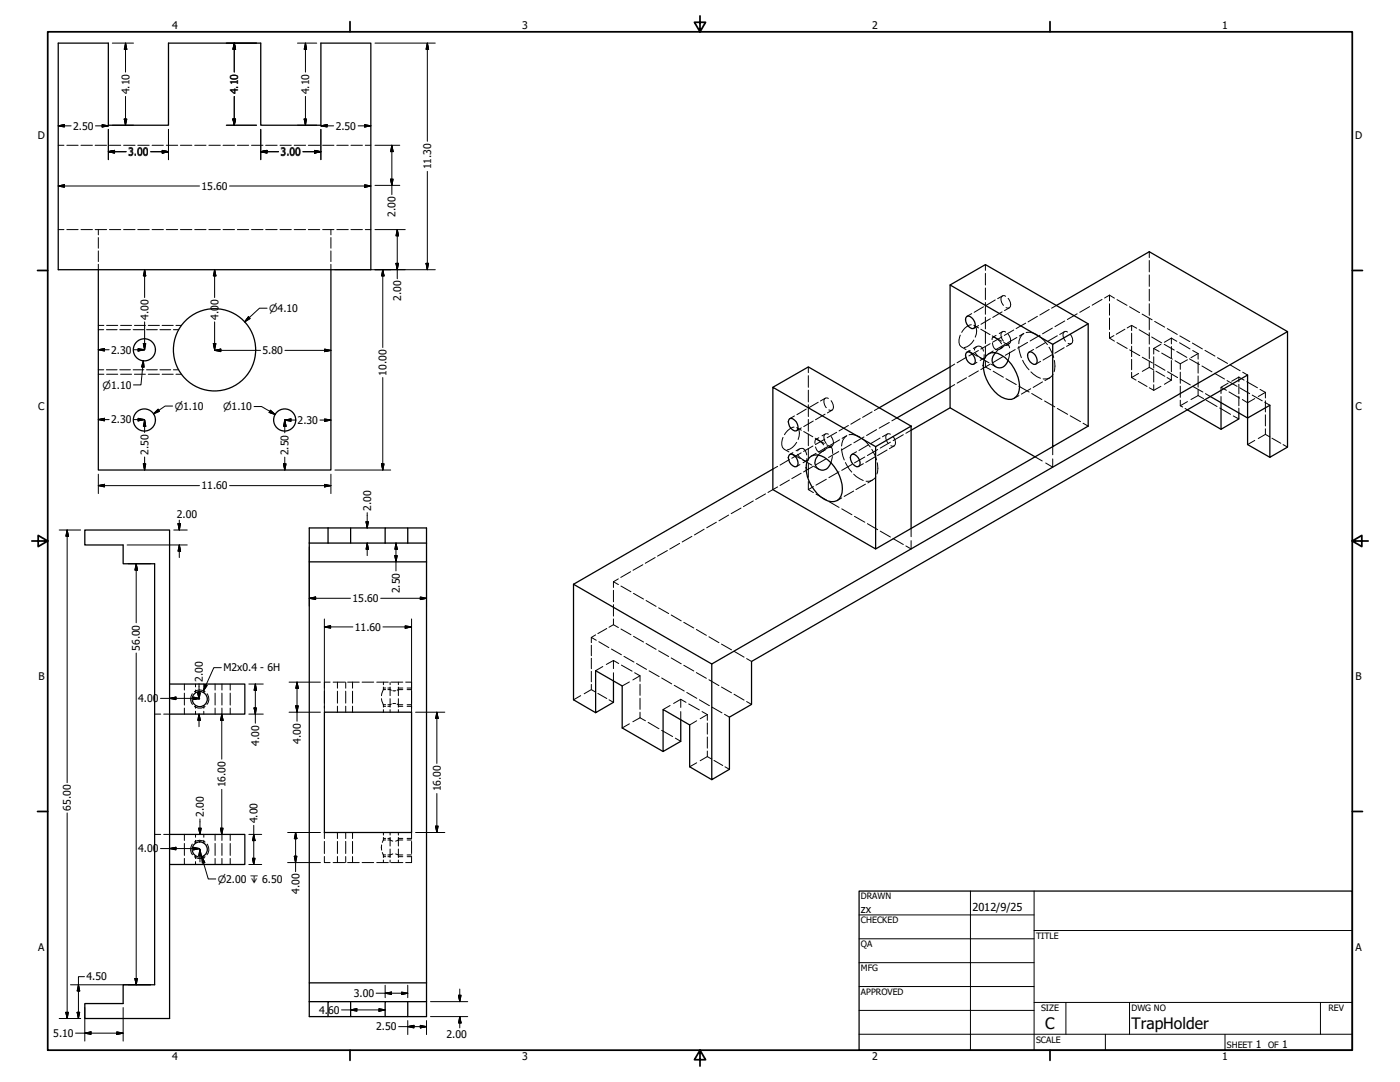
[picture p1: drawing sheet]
<svg xmlns="http://www.w3.org/2000/svg" width="559mm" height="432mm" viewBox="0 0 559 432" stroke-linecap="round" stroke-linejoin="round" font-family="sans-serif">
<g fill="none" stroke="#000" stroke-width=".4">
<path d="M23.2 58h2.3M26.7 58h4.5M32.3 58h4.6M38 58h4.5M43.7 58h4.5M49.3 58h4.6M55 58h4.6M60.7 58h4.5M66.4 58h4.5M72 58h4.6M77.7 58h4.5M83.4 58h4.5"/>
<path d="M89 58h4.6M94.7 58h4.6M100.4 58h4.6M106 58h4.6M111.8 58h4.5M117.4 58h4.6M123.1 58h4.5M128.8 58h4.5M134.4 58h4.6M140.1 58h4.6M145.8 58h2.2M23.2 91.6h2.3"/>
<path d="M26.7 91.6h4.5M32.3 91.6h4.6M38 91.6h4.5M39.2 91.6v2.1M39.2 94.8v4.3M43.7 91.6h4.5M49.3 91.6h4.6M55 91.6h4.6M60.7 91.6h4.5M66.4 91.6h4.5M72 91.6h4.6M77.7 91.6h4.5"/>
<path d="M83.4 91.6h4.5M89 91.6h4.6M94.7 91.6h4.6M100.4 91.6h4.6M106 91.6h4.6M111.8 91.6h4.5M117.4 91.6h4.6M123.1 91.6h4.5M128.8 91.6h4.5M132.1 91.6v2.1M132.1 94.8v4.3M134.4 91.6h4.6"/>
<path d="M140.1 91.6h4.6M145.8 91.6h2.2M39.2 100.1v4.3M39.2 105.5v2.1M132.1 100.1v4.3M132.1 105.5v2.1M393.3 105.6v2.3M393.3 109.1v4.6M393.3 114.9v4.7M397.3 119.7l-3.8 2.2M400.1 118.1l-1.9 1.1M401.4 118.2a1.09 1.09 0 0 0-1.2-.2 1.09 1.09 0 0 0-.7 .9 3.6 3.6 0 0 0 1.1 3"/>
<path d="M402.4 119.1a3 3 0 0 1 .5 3.7l-.6 .2-.7-.3M439.9 119.5l-4 2.3M442.8 117.8l-1.9 1.1M442.8 117.8l2 1.2M442.8 117.8v2.3M445.8 119.6l4 2.3M458.7 100.5v2.3M458.7 103.9v4.6M458.7 109.7v4.6M458.7 115.4v4.7M39.2 131.6h2.2M42.5 131.6h4.2"/>
<path d="M47.8 131.6h4.3M53.1 131.6h4.3M58.5 131.6h4.3M63.8 131.6h4.3M69.2 131.6h2.1M383.3 133.7a3.8 3.8 0 0 0 .4 4.7M383.8 138.5l1.8 1M387.2 139.8l-1.2 .7M387.7 129.6a5.3 5.3 0 0 0-3.8 3.1M387.9 125.2l-1.9 1M388.7 135.7v.1a5.8 5.8 0 0 1-3.8 2.9M388.7 129.8l1.9 1.1"/>
<path d="M388.8 129.9a3.3 3.3 0 0 1 .5 4.7M388.9 139.7a1.82 1.82 0 0 1 2.1-1.6 1.82 1.82 0 0 1 1.6 2M389.8 138.4l-1.3 .7M390.5 139.9l-3.8 2.1M390.6 129.9l-1.9 1.1M391.5 131.4l3.7 2.1M392.6 122.4l-3.8 2.3M393.3 120.7v4.7M393.3 126.6v4.7M393.3 132.4v4.7M393.3 138.2v4.7M395.2 137.2l-3.7 2.1"/>
<path d="M395.3 127.2l-3.8 2.2M396 135.6a.75 .75 0 0 1 .3-1 .75 .75 0 0 1 1 .3l1.7 1.2 .7 1.1M396 134l3.7 2.1M396.1 137a2.06 2.06 0 0 0 .9 2.1 2.06 2.06 0 0 0 2.4 0l.3-.5M397.6 133.9l-1.3 .7M398.3 139.8l-1 1M399.9 134.4l-3.7 2.2M400 124.5l-3.8 2.2M400.1 132.4l-1.3 .7M400.3 138.6l-1.3 .7M400.6 136.7l1.9 1M401.2 137.4l-3.8 2.2"/>
<path d="M401.4 132.5a1.09 1.09 0 0 0-1.2-.2 1.09 1.09 0 0 0-.7 .9 3.6 3.6 0 0 0 1.1 2.9M402.4 133.3a3 3 0 0 1 .5 3.8l-.6 .2-.7-.3M402.8 137.2l-1.2 .7M402.8 122.9l-1.9 1.1M403 138.8a1.15 1.15 0 0 0-.7-1.1 1.15 1.15 0 0 0-1.4 .3l-1.6 1M404.6 131.7l-3.7 2.2M405.2 139.5l-3.9 2.3M405.9 134.7l-3.8 2.1M406.7 138.3l1 4.4M408.6 133.2a4.7 4.7 0 0 0-1.9 4M408.7 133l-1.9 1.1M409.4 129l-3.8 2.1"/>
<path d="M409.6 132.7a5.4 5.4 0 0 1 4.4 .9M410.1 136.7l-3.9 2.2M412.6 139.4l-1.9 1.1M414.1 126.2l-3.8 2.3M414.9 134.3l1.7 1.5 1.5 1.7M415.1 133.8l-3.9 2.3M417.3 136.7l-3.8 2.2M418.7 138.6l1.9 4.1M418.8 123.5l-3.8 2.2M420.1 130.9l-4 2.3M421.6 121.9l-1.9 1.1M422 134l-3.8 2.2"/>
<path d="M424.8 138.7l-3.8 2.3M424.8 132.4l-1.8 1.1M425 128.1l-3.9 2.3M426.1 132.5l-1-.2a2.62 2.62 0 0 0 .2 3.8M427.2 133.3a3 3 0 0 1 .5 3.8l-.6 .2-.8-.3M427.6 137.2l-1.9 1M430 125.2l-4 2.3M434.9 122.4l-3.9 2.3M442.8 132.7v2.2l1.8-1M442.8 121.2v4.6M442.8 126.9v4.6M442.8 134.9l2 1.2"/>
<path d="M445.8 136.7l4.1 2.4M449 131.4l-3.5 2M450.8 122.4l4.1 2.4M450.9 139.6l4 2.3M451.7 129.9v2.1M451.7 133v4.2M451.7 138.2v4.2M451.7 129.9l-1.8 1M451.7 129.9l2 1.1M454.7 131.6l4 2.3M455.9 125.3l4 2.3M458.7 121.2v4.7"/>
<path d="M458.7 127v4.6M458.7 132.8v4.6M458.7 138.6v4.5M459.7 134.5l4 2.3M460.5 139.1l2.2 1.2M460.5 139.1v2.2M460.9 128.3l4 2.3M463.4 137.4l-2.9 1.7M464.7 137.4l4 2.3M465.9 131.1l4 2.4M467.6 134.9l-2.8 1.7M467.6 134.9l2.1 1.3"/>
<path d="M467.6 134.9v2.3M467.6 138.3v4.5M470.8 136.8l4.2 2.5M470.9 134l4 2.3M475.9 136.9l4 2.4M476.1 139.9l2.1 1.2M480.9 139.8l4 2.3M39.2 147.6h2.2M42.5 147.6h4.2M47.8 147.6h4.3M53.1 147.6h4.3M58.5 147.6h4.3"/>
<path d="M63.8 147.6h4.3M69.2 147.6h2.1M322.6 146.4v2.3M322.6 149.9v4.7M322.6 155.7v4.7M329.4 158.9l-1.9 1.1M330.6 159l-1-.2a2.7 2.7 0 0 0 .2 3.9M331.7 159.9a2.32 2.32 0 0 1-.1 3.9l-.8-.2M381.1 153.5l-1.9 1.1M381.1 145.3l-1.9 1.1M385.8 150.7l-3.8 2.2M385.8 142.6l-3.8 2.2"/>
<path d="M386.5 140.1l3.6 2.1M389.3 141l.1 .1a3.5 3.5 0 0 0 3.2 1.9l.2-1.5M390 144.6l-1.3 .7M390.5 148l-3.8 2.2M391.1 142.7l3.6 2.1M391.5 147.5l1.8-1.1 2.1 1.2M392.5 143.1l-1.3 .7M393.3 144.1v2.3l2-1.1M395.7 145.4l1.7 1M396.4 140.1l-1.8 1.1M396.4 148.1l4.1 2.5M400.2 142.4l-3.9 2.3"/>
<path d="M401.5 151.1l4.1 2.4M403 140.5l-.7 3.3M406.7 154.1l4.1 2.4M406.7 157.9l-1.9 1M408.2 143.8l2.5 3.8M411.4 155.1l-3.7 2.2M411.5 148.4a8.5 8.5 0 0 0 3.8 2.5M411.8 157l4.1 2.4M415.4 144.2l-2 1.1M416.1 152.4l-3.7 2.2M419 150.8l-1.9 1.1M420.1 141.5l-3.8 2.2"/>
<path d="M420.3 149.4a3.5 3.5 0 0 1-3.9 1.8M420.8 143.8l.3 2.3-.3 2.2M451.7 148.6v2.1l2.8-1.7M451.7 143.4v4.2M451.7 150.7l1.8 1M454.3 152.2l3.5 2M455.9 142.6l4.1 2.2M458.7 144.3v2.3M458.7 146.6l-2.8 1.6M458.7 154.7l1.8 1.1M458.7 146.6l1.8 1M460.5 142.4v4.5"/>
<path d="M460.5 148v4.5M460.5 153.5v2.3M460.9 145.4l4.1 2.4M461.4 148.1l3.5 2.1M463.4 154.2l-2.9 1.6M463.7 140.9l4.2 2.4M465.8 150.7l1.8 1M466 148.3l4 2.4M467.6 151.7l-2.8 1.7M467.6 143.9v4.4M467.6 149.5v2.2M469 144l2.1 1.2"/>
<path d="M469.7 140.3l4 2.3M471 151.3l4.1 2.3M471.1 145.2v2.2M471.1 148.5v4.5M471.1 154.1v4.5M471.1 159.7v2.2M474 143.6l-2.9 1.6M474.7 143.2l4 2.3M476.1 154.2l4 2.3M478.2 157.9l2.2 1.2M478.2 141.1l-2.8 1.6M478.2 141.1v2.2"/>
<path d="M478.2 144.5v4.4M478.2 150.1v4.4M478.2 155.6v2.3M478.2 157.9l-2.8 1.5M479.7 146l4 2.4M481.1 157.1l2 1.1M481.5 159.7l4.3 2.5M484.8 149l4 2.3M486 142.7l4 2.3M487.4 154.6v2.4M487.4 158.2v2.5M489.8 151.9l4 2.3"/>
<path d="M490.2 152.9l-2.8 1.7 2.1 1.2M490.5 156.4l4.3 2.5M491 145.6l4 2.4M494.5 150.5v1.9M494.5 153.4v3.8M494.5 158.1v3.8M494.5 150.5l-2.9 1.6M494.5 150.5l2.1 1.2M494.8 154.7l4 2.4M496 148.5l2 1.2M497.6 152.3l4.3 2.4M499.8 157.7l4 2.3"/>
<path d="M500.8 159.1l-2.8 1.6-2.1-1.3M502.9 155.4l2.2 1.2M505.1 156.6l-2.9 1.6M505.1 156.6v2.2M505.1 160v4.4M312.5 174.6a3.6 3.6 0 0 0 .5 4.6M313.1 179.3l1.8 1M316.9 170.4a5.7 5.7 0 0 0-3.8 3.1M317.1 166l-1.9 1.1M318 176.5l-.1 .1a5.5 5.5 0 0 1-3.7 2.9M318.1 170.6l1.7 1.1M318.1 170.8a4 4 0 0 1 .5 4.6"/>
<path d="M318.4 180a1.8 1.8 0 0 1 2-1 1.8 1.8 0 0 1 1.4 1.8l.2 .7M319 179.2l-1.2 .7M319.8 170.8l-1.8 1M320.8 172.2l3.6 2.1M321.8 163.3l-3.7 2.2M322.6 161.5v4.7M322.6 167.4v4.7M322.6 173.2v4.7M322.6 179.1v4.6M324.5 178l-3.8 2.1M324.6 168l-3.8 2.2M325.3 177l-.1-.5a.81 .81 0 0 1 .3-1.1 .81 .81 0 0 1 1.1 .3l2.1 1.8"/>
<path d="M325.4 174.9l3.6 2.1M325.5 178.4a1.85 1.85 0 0 0 1.6 2 1.85 1.85 0 0 0 2.1-1.6M326.6 160.5l-3.8 2.3M326.8 174.7l-1.2 .7M328.5 180l-1.9 1.6M329.2 175.3l-3.8 2.1M329.3 165.3l-3.8 2.2M329.4 173.2l-1.3 .7M329.5 179.3l.2-.2a1.74 1.74 0 0 1 2.3-.3l.4 2.2M329.6 179.5l-1.3 .6M329.9 177.5l1.9 1.1M330.5 178.2l-3.8 2.2"/>
<path d="M330.6 173.3l-1-.2a2.7 2.7 0 0 0 .2 3.9M331.7 174.2a2.32 2.32 0 0 1-.1 3.9l-.8-.2M332.1 178l-1.3 .7M332.1 163.7l-1.8 1.1M333.9 172.5l-3.8 2.2M335.2 175.5l-3.8 2.2M335.9 179.1l1.1 4.5M337.8 174a4.7 4.7 0 0 0-1.9 4M338 173.9l-1.9 1M338.6 169.8l-3.7 2.2M338.9 173.5a5.3 5.3 0 0 1 4.3 .9M339.8 177.3l-4 2.3"/>
<path d="M343.3 167.1l-3.7 2.2M344.2 175.1l3.1 3.3M344.9 174.4l-4.1 2.3M346.6 177.5l-3.8 2.3M348 179.3l1.9 4.2M348.1 164.3l-3.8 2.3M349.9 171.4l-4 2.4M350.3 179.4l-4.1 2.4M350.9 162.8l-1.9 1M351.3 174.8l-3.8 2.2M354.1 179.6l-3.8 2.2M354.1 173.2l-1.9 1.1"/>
<path d="M355 168.6l-4.1 2.3M355.4 173.3a1.14 1.14 0 0 0-1.8 .8 3.6 3.6 0 0 0 1 2.9M355.4 176.5l-4.1 2.3M356.4 174.2a2.29 2.29 0 0 1 0 3.9l-.8-.2M356.9 178l-1.9 1.1M357.9 166.8l-1.9 1.2M360.6 173.5l-4.1 2.3M363.7 171.7l-2.1 1.2M416.9 160l4.1 2.4M420.2 178.2v3.3M422 163l4.1 2.4M427.2 165.9l4.1 2.4"/>
<path d="M432.3 168.9l2 1.2M471.1 161.9l1 .5M473 163l1 .6M474 160.3l-2.9 1.6M486.9 162.8l4.3 2.6M492.3 166l2.2 1.2M494.5 162.9v1.9M500.8 175.8l-2.8 1.6M504.8 160.5l2.1 1.2M505.1 173.4l1.8 1M505.1 165.5v4.5M505.1 171.1v2.3"/>
<path d="M505.1 173.4l-2.9 1.6M507.7 174.9l3.5 2M512.1 177.4l1.8 1M300.7 199.9l-4 2.3M305.6 197.1l-4 2.2M310.4 194.3l-3.9 2.2M310.4 186.1l-1.9 1.1M315.1 191.6l-3.8 2.1M315.1 183.4l-3.8 2.2M315.8 180.9l3.7 2.1M316.5 180.7l-1.3 .7M318.4 181.3a5.3 5.3 0 0 0 3.4 2.7l.3-1.1"/>
<path d="M319.3 185.4l-1.3 .7M319.8 188.8l-3.8 2.2M319.8 180.7l-3.8 2.2M320.4 183.5l3.6 2.1M321.8 184l-1.3 .7M322.6 192.2v3.2l2.1 1.2M322.6 184.9v5.6M324.7 186.1l-4 2.2M324.7 194.2l-2.1 1.2M324.9 186.2l1.9 1M325.7 197.2l4.1 2.3M325.8 180.9l-2 1.1"/>
<path d="M329.7 183.1l-4.1 2.4M329.8 191.3l-4.1 2.3M332.2 182.2l-.5 2.5M334.8 180.2l-4.1 2.4M334.9 188.3l-4.1 2.3M336 198.7l-1.9 1.1M337.4 184.6l2.6 3.8M340 185.4l-4 2.3M340.7 189.2l1 .9 2.9 1.7M340.7 196l-3.8 2.1M341.9 180.3l-1.9 1.1M344.6 185l-1.9 1.1"/>
<path d="M345.2 182.4l-4.1 2.3M345.4 193.2l-3.8 2.2M348.2 191.6l-1.8 1.1M349.3 182.3l-3.7 2.2M349.6 190.2a3.7 3.7 0 0 1-3.9 1.8M350.1 184.7a8.1 8.1 0 0 1-.1 4.5M413.1 182.3l2.9 1.7M420.2 183.1v3.3l-2.8-1.6M266.4 219.7l-4 2.2M271.3 216.9l-4 2.2M276.2 214.1l-3.9 2.2M281.1 211.2l-3.9 2.3"/>
<path d="M285.9 208.4l-3.8 2.2M290.8 205.5l-3.8 2.3M295.8 202.8l-4 2.2M330.8 200.2l4.1 2.3M336 203.1l4 2.3M341.1 206.1l4.1 2.3M346.2 209l4.1 2.4M351.3 212l4.1 2.3M356.5 214.9l4.1 2.4M363.7 210.9v3.3M363.7 215.8v3.3l-2.1-1.2M244.9 232.2l1.9 1.1"/>
<path d="M244.9 232.2v2.2M244.9 235.6v4.6M246.8 231l-1.9 1.2M247.8 233.9l4 2.3M251.7 228.2l-3.9 2.2M252.9 236.8l4 2.3M256.6 225.4l-3.9 2.2M257.9 239.6l4 2.4M261.5 222.5l-3.9 2.3M236 254.4v2.1M236 257.5v4.2M236 254.4l2 1.1"/>
<path d="M237.7 253.4l-1.7 1M239 256.1l4 2.3M242.2 250.8l-3.6 2.1M244 259l4 2.3M244.9 241.3v4.6M244.9 247v2.3M244.9 249.3l-1.8 1M244.9 249.3l1.9 1.1M247.8 251l4 2.3M252.9 253.9l4 2.3M257.9 256.8l4 2.3M262.9 242.6l4 2.3"/>
<path d="M262.9 259.7l4 2.3M267.9 245.4l4 2.4M272.9 248.3l4 2.3M277.9 251.2l4 2.4M283 254.1l4 2.4M288 257l4 2.3M293 259.9l4 2.4M73.6 273v2.4M73.6 276.6v4.8M78 273v1.1M78 275.3v1.2M81.3 273v1.1"/>
<path d="M81.3 275.3v1.2M85.9 273v2.4M85.9 276.6v4.8M88.6 273v2.4M88.6 276.6v4.8M91.9 273v2.4M91.9 276.6v4.8M129.5 275.8v4.8M131.8 272.2h-2.3v2.4M133 272.2h4.6M134.7 272.2v2.4M134.7 275.8v4.8"/>
<path d="M138 272.2v2.4M138 275.8v4.8M138.7 272.2h4.7M140.7 272.2v2.4M140.7 275.8v4.8M144.5 272.2h4.7M150.4 272.2h4.6M152.3 278.8l.7 2.4M153 275.2l-.7 2.4M153 275.2h.9M153 272.2v1M153 274.2v1"/>
<path d="M154.8 275.2l1.4 .3M155.7 272.2v1M155.7 274.2v3.4M155.7 278.8v3.4M156.1 272.2h4.7M156.8 275.7h1.1M159 272.2v1M159 274.2v3.4M159 278.8v3.4M160.8 275.2l-2.3 .3M161.9 272.2h2.4v2.4M162.5 275.2h1.8"/>
<path d="M164.3 275.8v4.8M231.8 277.6l-2.9 1.7M236 262.7v4.2M236 267.9v4.2M236 273.1v2.1M237.7 276.2l-1.7-1-2.8 1.7M238.6 276.7l3.6 2.1M240.6 266l-2.9 1.7M243.1 279.3l1.8 1M244.9 263.6v3.2M244.9 268.5v3.2M244.9 263.6l-2.9 1.6"/>
<path d="M244.9 263.6l2.1 1.2M248 265.4l4.3 2.4M249 261.9l4 2.3M251.2 272.2l-2.9 1.5M253.3 268.5l2.2 1.2-2.9 1.6M254.1 264.8l4 2.3M255.5 269.7v2.2M255.5 273v4.5M255.5 278.6v4.5M259.1 267.7l4 2.3M264.1 270.6l4 2.3M267.9 262.6l4 2.3"/>
<path d="M269.1 273.5l4 2.3M271.7 279.1l2.1 1.2M271.7 279.1v3.2M271.7 279.1l-2.8 1.6M272.9 265.5l4 2.3M274.1 276.4l4 2.3M277.9 268.4l4 2.3M279.1 279.3l4 2.3M283 271.3l4 2.3M288 274.2l4 2.3M293 277.1l4 2.3M298 262.8l2 1.2"/>
<path d="M298 280l2 1.1M61.7 285h2.4M65.3 285h2.4M73.6 282.6v2.4M78 281.5v1.1M78 283.8v1.2M81.3 281.5v1.1M81.3 283.8v1.2M85.9 282.6v2.4M88.6 282.6v2.4M91.9 282.6v2.4M129.5 281.8v2.4"/>
<path d="M134.7 281.8v2.4M138 281.8v2.4M140.7 281.8v2.4M153 281.2h.9M153 281.2v1M153 283.2v1M155.7 283.2v1M156.2 281l-1.4 .2M156.8 280.8h1.1M158.5 281l2.3 .2M159 283.2v1M162.5 281.2h1.8"/>
<path d="M164.3 281.8v2.4M251.2 288.9l-2.9 1.6M255.5 286.4l2.1 1.3M255.5 284.2v2.2M255.5 286.4l-2.9 1.6M258.7 288.3l4.3 2.5M264.1 291.5l4.4 2.4M267.5 281.6l-2.8 1.5M269.6 294.6l2.1 1.2M271.7 284v3.3M274.9 280.9l4.2 2.4M278.1 287.7l-2.8 1.6"/>
<path d="M280.2 284l2.1 1.2M282.3 285.2l-2.8 1.6M282.3 285.2v2.3M282.3 288.5v4.5M282.3 294.1v4.5M282.3 299.7v2.2M284.2 282.2l4 2.3M289.2 285.1l1.9 1.1M278.1 304.4l-2.8 1.6M282.3 301.9l1.8 1.1M282.3 301.9l-2.8 1.7M285 303.5l3.5 2"/>
<path d="M289.4 306l1.7 1M61.7 333h2.4M65.3 333h2.4M73.6 333v2.4M73.6 336.6v4.8M78 333v1.1M78 335.3v1.2M81.3 333v1.1M81.3 335.3v1.2M85.9 333v2.4M85.9 336.6v4.8M88.6 333v2.4"/>
<path d="M88.6 336.6v4.8M91.9 333v2.4M91.9 336.6v4.8M129.5 332.2v2.4M129.5 335.8v4.8M134.7 332.2v2.4M134.7 335.8v4.8M138 332.2v2.4M138 335.8v4.8M140.7 332.2v2.4M140.7 335.8v4.8M152.3 337.2v2.1"/>
<path d="M153 335.2l-.4 1M153 335.2h.9M153 332.2v1M153 334.2v1M154.8 335.2l2 .5M155.7 332.2v1M155.7 334.2v3.4M155.7 338.8v3.4M159 332.2v1M159 334.2v3.4M159 338.8v3.4M160.8 335.2h-1.8l-1.1 .5"/>
<path d="M162.5 335.2h1.8M164.3 332.2v2.4M164.3 335.8v4.8M73.6 342.6v2.4M78 341.5v1.1M78 343.9v1.1M81.3 341.5v1.1M81.3 343.9v1.1M85.9 342.6v2.4M88.6 342.6v2.4M91.9 342.6v2.4M129.5 341.8v2.4h2.3"/>
<path d="M133 344.2h4.6M134.7 341.8v2.4M138 341.8v2.4M138.7 344.2h4.7M140.7 341.8v2.4M144.5 344.2h4.7M150.4 344.2h4.6M152.6 340.2l.4 1M153 341.2h.9M153 341.2v1M153 343.2v1M155.7 343.2v1"/>
<path d="M156.1 344.2h4.7M156.8 340.8l-2 .4M157.9 340.8l1.1 .4h1.8M159 343.2v1M162.5 341.2h1.8M164.3 341.8v2.4h-2.4"/>
</g>
<g fill="none" stroke="#000" stroke-width=".51">
<path d="M23.2 17.2h20v32.8h24v-32.8h36.9v32.8h24v-32.8h19.9v90.4h-124.8zM39.2 107.6v80h92.9v-80M379.2 113.7l41 23.7M385.9 126.3a3.1 3.1 0 0 1 3.4 3l-.3 1.4a1.64 1.64 0 0 1-2.5-.5 3.1 3.1 0 0 1-.6-3.9zM421.6 121.9l37.1-21.4 55.2 31.8-229.8 132.7-55.2-31.8M434.3 129.2l-14.1 8.2v40.8l14.1-8.1v-40.9l-41-23.6-14.1 8.1v40.9M513.9 132.3v46.1l-7 4.1v-20.8l-8.9 5.1v-17.1l-198 114.3v17.1l-8.9 5.1v20.8l-7 4.1v-46.1M308.5 154.6l14.1-8.2 41.1 23.7M379.2 154.6v8.2l33.9 19.5M379.2 154.6l-21.3 12.2M379.2 146.4l-28.3 16.4M385.9 140.6a3.1 3.1 0 0 1 3.4 3l-.3 1.5a1.71 1.71 0 0 1-2.5-.6 3.1 3.1 0 0 1-.6-3.9z"/>
<path d="M393.7 141.9a4.3 4.3 0 0 1 6-.2 15.4 15.4 0 0 1 7.1 14.1 3.9 3.9 0 0 1-5.7 3.3 15 15 0 0 1-8.5-14.8zM397.3 140.8a3.3 3.3 0 0 0-1.2 3.9 3.3 3.3 0 0 0 3.5 2 4 4 0 0 0 2.7-2.9M410.7 140.6a3.1 3.1 0 0 1 3.3 3.9l-.3 .6a1.65 1.65 0 0 1-2.5-.6 3.1 3.1 0 0 1-.5-3.9zM483.1 158.2l14.9 8.6v10.6l8.9 5.1M315.2 167.1a3.1 3.1 0 0 1 3.3 3.1l-.2 1.4a1.64 1.64 0 0 1-2.6-.6 3.4 3.4 0 0 1-.5-3.9zM349.5 178.2l14.2-8.1v40.8l-14.2 8.2zM349.5 178.2l-41-23.6v40.8l41 23.7M379.2 162.8l-15.5 8.9M420.2 178.2l-56.5 32.7M474 163.6l13.4 7.7M487.4 160.7v10.6l7.1-4.1v-2.4M308.5 187.2l-79.6 46"/>
<path d="M315.2 181.4a3.1 3.1 0 0 1 3.3 3.1l-.2 1.4a1.64 1.64 0 0 1-2.6-.6 3.4 3.4 0 0 1-.5-3.9zM323 182.8a5.2 5.2 0 0 1 7.4 .7 15.4 15.4 0 0 1 5.7 13.2 4 4 0 0 1-5.7 3.2 15 15 0 0 1-8.5-14.7zM326.6 181.6a3.4 3.4 0 0 0-1.3 3.5 3.4 3.4 0 0 0 2.7 2.5h.6a4 4 0 0 0 3.1-2.9M339.9 181.4a3.1 3.1 0 0 1 3.4 3.1l-.3 1.4a1.64 1.64 0 0 1-2.5-.6 3.1 3.1 0 0 1-.6-3.9zM33.8 211.5h33.9v195h-33.9v-6h15.3v-7.5h12.6v-168h-12.6v-7.5h-15.3zM123.4 216.7v7.5h46.8M123.4 216.7h7.5M130.9 210.7h9.1v6h-9.1M130.9 210.7h-7.5v6M130.9 210.7v6M140 216.7h30.2M140 210.7h13.7"/>
<path d="M153.7 216.7v-6h9.1v6M162.8 210.7h7.4v195h-7.4M123.4 224.2v168M228.9 233.2v46.1l8.8 5.1M67.7 273h30v12h-30M244.9 271.7v8.6l-7.2 4.1v-16.7l10.6 6v16.8l16.4 9.4M129.5 284.2h34.8v48h-34.8zM271.7 287.3v8.5l-7 4.1v-16.8l10.6 6.2v16.7l8.8 5.1M67.7 333h30v12h-30M123.4 399.7v6h7.5M123.4 399.7h7.5M130.9 399.7h9.1v6h-9.1z"/>
<path d="M140 399.7h13.7M162.8 399.7h-9.1v6h9.1M162.8 399.7h7.4M162.8 399.7v6M170.2 392.2h-46.8v7.5M140 405.7h13.7"/>
<circle cx="57.6" cy="139.6" r="4.4"/>
<circle cx="85.6" cy="139.6" r="16.4"/>
<circle cx="57.6" cy="167.6" r="4.4"/>
<circle cx="113.6" cy="167.6" r="4.4"/>
<circle cx="79.7" cy="279" r="3"/>
<circle cx="79.7" cy="339" r="3"/>
</g>
<g fill="none" stroke="#000" stroke-width=".4">
<path d="M39.2 129.9h2.3M42.5 129.9h4.5M48.1 129.9h4.4M53.7 129.9h4.3M59.2 129.9h4.4M64.7 129.9h4.5M70.2 129.9h2.3M39.2 149.4h2.3M42.5 149.4h4.5M48.1 149.4h4.4M53.7 149.4h4.3M59.2 149.4h4.4"/>
<path d="M64.7 149.4h4.5M70.2 149.4h2.3M76.8 276.9a3.5 3.5 0 0 0 0 4.2M77.6 276a3.6 3.6 0 0 1 4.3 0M82.7 276.9a3.5 3.5 0 0 1-.1 4.2M153 274.6h.9M154.8 274.6h.9M159 274.6h1.8M162.5 274.6h1.8M77.6 281.9a3.6 3.6 0 0 0 4.3 0M153 281.9h.9M154.8 281.9h.9"/>
<path d="M159 281.9h1.8M162.5 281.9h1.8M76.8 336.9a3.5 3.5 0 0 0 0 4.2M77.6 336a3.6 3.6 0 0 1 4.3 0M82.7 336.9a3.5 3.5 0 0 1-.1 4.2M153 334.6h.9M154.8 334.6h.9M159 334.6h1.8M162.5 334.6h1.8M77.6 341.9a3.4 3.4 0 0 0 4.3 0M153 341.9h.9M154.8 341.9h.9"/>
<path d="M159 341.9h1.8M162.5 341.9h1.8"/>
</g>
<g fill="none" stroke="#000" stroke-width=".7">
<path d="M19 12.7h520.8v406.4h-520.8zM139.7 8.6v4.1M279.4 6.3v6.4l-2.2-3.8h4.4l-2.2 3.8M419.1 8.6v4.1M15 107.9h4M539.8 107.9h4M12.7 215.9h6.3l-3.8-2.2v4.4l3.8-2.2M539.8 215.9l3.8 2.2v-4.4l-3.8 2.2h6.3M15 323.8h4M539.8 323.8h4M139.7 419.1v4.1M279.4 419.1l2.2 3.8h-4.4l2.2-3.8v6.3"/>
<path d="M419.1 419.1v4.1"/>
</g>
<g fill="none" stroke="#000" stroke-width=".4">
<path d="M387.3 355.6v63.5M412.7 355.6v63.5M342.9 365.1h69.8M342.9 374.6h69.8M412.7 371.3h127.1M342.9 384.2h69.8M342.9 393.7h69.8M342.9 412.7h196.9M342.9 403.2h69.8M412.7 400h127.1M425.4 400v12.7M441.2 412.7v6.4"/>
<path d="M450.8 400v12.7M488.9 412.7v6.4M527 400v12.7"/>
</g>
<path d="M342.9 355.6h196.9v63.5h-196.9z" fill="none" stroke="#000" stroke-width=".51"/>
<g fill="none" stroke="#000" stroke-width=".4">
<path d="M44.8 17.2h8.5M50.1 17.2l.5 2.5h-1zM50.1 17.2v11.6M90.3 17.2h12.1M93.5 17.2l.5 2.5h-1zM93.5 17.2v11.6M118.7 17.2h7.7M121.9 17.2l.5 2.5h-1zM121.9 17.2v11.6M149.7 17.2h24M170.6 17.2l.5 2.5h-1zM170.6 17.2v39.2"/>
<path d="M50.1 38.5v11.5M93.5 38.5v11.5M121.9 38.5v11.5M23.2 50.2l2.5-.5v1zM23.2 50.2h5.2M38.1 50.2h5.1M40.8 49.7l2.4 .5-2.4 .5zM43.2 51.6v12.2M44.8 50h8.5M49.6 47.5h1l-.5 2.5zM67.2 51.6v12.2M90.3 50h12.1"/>
<path d="M93 47.5h1l-.5 2.5zM104.1 51.6v12.2M118.7 50h7.7M121.4 47.5h1l-.5 2.5zM128.1 50.2l2.5-.5v1zM128.1 51.6v12.2M128.1 50.2h5.1M142.9 50.2h5.1M145.5 49.7l2.5 .5-2.5 .5zM149.7 58h9.9M156.4 58l.5 2.5h-1zM156.4 58v19.7"/>
<path d="M23.2 74.2l2.5-.5v1zM23.2 74.2h56.4M43.2 60.6l2.5-.5v1zM43.2 60.5l2.5-.5v1zM43.2 60.6h7.2M43.2 60.5h7.2M60.1 60.6h7.1M60.1 60.5h7.1M64.8 60.1l2.4 .5-2.4 .5zM64.8 60l2.4 .5-2.4 .5zM91.6 74.2h56.4M104.1 60.6l2.5-.5v1z"/>
<path d="M104.1 60.5l2.5-.5v1zM104.1 60.6h7.1M104.1 60.5h7.1M120.9 60.6h7.2M120.9 60.5h7.2M125.5 60.1l2.6 .5-2.6 .5zM125.5 60l2.6 .5-2.6 .5zM145.5 73.7l2.5 .5-2.5 .5zM149.7 74h9.9M155.9 71.5h1l-.5 2.5zM170.6 68.4v39.2M149.7 91.6h12"/>
<path d="M158.6 91.6l.5 2.5h-1zM158.6 91.6v19.7M57.7 107.6l.5 2.5h-1zM57.7 107.6v11.1M85.7 107.6l.5 2.5h-1zM85.7 107.6v11.1M133.7 107.6h40M152.8 107.6l.5 2.5h-1zM152.8 107.6v31.1M158.1 105.1h1l-.5 2.5zM170.1 105.1h1l-.5 2.5zM39.2 139.6l2.5-.5v1z"/>
<path d="M39.2 139.6h4.4M55.1 139.1l2.6 .5-2.6 .5zM57.2 137.1h1l-.5 2.5zM57.7 128.5v11.1h-4.4M85.2 137.1h1l-.5 2.5zM85.7 139.8l2.4-.5v1zM85.7 139.8h18.3M85.7 128.5v11.1M99.2 126.4l.6 .7-2.1 1.4zM106.6 123h-3l-5.9 5.5M113.7 139.8h18.4M129.5 139.3l2.6 .5-2.6 .5z"/>
<path d="M57.2 144l.3 2.5-1-.1zM57.2 144l-.9 9.6h-3M152.8 150.7v36.9M39.2 167.4l2.5-.5v1.1zM39.2 167.4h4.4M53.3 167.4h4.4M55.1 166.9l2.6 .5-2.6 .6zM57.7 167.6l.5 2.5h-1zM57.7 167.6v5M61.3 165.2l1.8-1.9 .5 .8zM68.9 162.1h-3l-4.6 3.1M101.4 162.2h3l5.5 3.2"/>
<path d="M107.9 163.7l2 1.7-2.5-.8zM113.7 167.6l2.4-.4v.9zM113.7 167.6l.5 2.5h-1zM113.7 167.6h4.3M113.7 167.6v5.1M127.7 167.6h4.4M129.5 167.2l2.6 .4-2.6 .5zM39.2 193.8l2.5-.5v1zM39.2 193.8h40.4M39.2 189.2v7.8M57.2 185.1h1l-.5 2.5zM57.7 182.4v5.2"/>
<path d="M91.6 193.8h40.5M113.2 185.1h1l-.5 2.5zM113.7 182.4v5.2M129.5 193.3l2.6 .5-2.6 .5zM132.1 189.2v7.8M133.7 187.6h22.3M152.3 185.1h1l-.5 2.5zM23.6 211.5h8.6M26.8 211.5l.5 2.5h-1zM26.8 211.5v100.9M50.7 217.5h24M69.3 211.5h5.4"/>
<path d="M71.1 209h1l-.5 2.5zM71.6 217.5l.5 2.5h-1zM71.6 207.6v3.9M71.6 217.5v5M123.4 218.3v23.6M146.1 208.2h1l-.5 2.5zM146.6 216.7l.5 2.5h-1zM146.6 204.6v6.1M146.6 216.7v5M158.1 216.7l.5 2.5h-1zM158.1 216.7v11.1M170.2 218.3v23.6"/>
<path d="M51.2 225h8.9M54.4 225l.5 2.5h-1.1zM54.4 225v23.5M123.4 238.8l2.6-.5v1zM123.4 238.8h16.5M152 238.8h18.2M157.6 221.7h1l-.5 2.5zM167.8 238.3l2.4 .5-2.4 .5zM129.5 250.2l2.5-.5v1zM129.5 250.2h11.3M129.5 247v35.6M152.8 250.2h11.5"/>
<path d="M161.7 249.7l2.6 .5-2.6 .5zM164.3 247v35.6M54.4 260.6v132.4M64.1 278.7h15.6M67.7 278.7l2.5-.5v1zM77.2 278.2l2.5 .5-2.5 .5zM78.9 276.5h1l-.5 2.5zM79.4 272.9v6.1M99.3 273h5.8M101.9 273l.5 2.5h-1zM101.9 273v15.6M115.4 272.2h12.5"/>
<path d="M118.6 272.2l.5 2.5h-1.1zM118.6 272.2v15.6M79.4 285l.5 2.5h-1zM79.4 285v5M88.5 285l.5 2.5h-1zM88.5 285v18M99.3 285h5.8M101.4 282.5h1l-.5 2.5zM115.4 284.2h12.5M118 281.7h1.1l-.5 2.5zM165.9 284.2h11.6M174.4 284.2l.5 2.5h-1z"/>
<path d="M174.4 284.2v20.5M88.5 315v18M174.4 316.7v15.5M26.8 324.4v82.1M64.1 338.6h15.6M67.7 338.6l2.5-.5v1.1zM77.2 338.1l2.5 .5-2.5 .6zM79.3 330.5h1l-.5 2.5zM79.8 339l.5 2.5h-1zM79.8 326.8v6.2M79.8 339v5M88 330.5h1l-.5 2.5z"/>
<path d="M99.3 333h5.2M101.3 333l.5 2.5h-1zM101.3 329.4v15.6M114.8 332.2h13.1M118 332.2l.5 2.5h-1zM118 332.2v15.7M165.9 332.2h11.6M173.9 329.7h1l-.5 2.5zM99.3 345h5.2M100.8 342.5h1l-.5 2.5zM114.8 344.2h13.1M117.5 341.7h1l-.5 2.5z"/>
<path d="M28.1 393h32M31.3 393l.5 2.5h-1zM33.7 389.8h-2.4v16.7M53.8 390.5h1.1l-.5 2.5zM150.1 396.4h12.7M153.7 396.4l2.6-.5v1zM153.7 393.2v4.9M160.3 395.9l2.5 .5-2.5 .5zM162.8 393.2v4.9M171.8 399.7h14.9M183 397.2h1l-.5 2.5zM183.5 394.7v5"/>
<path d="M23.6 406.5h8.6M26.3 404h1l-.5 2.5zM30.2 412.3h18.9M30.8 404h1l-.5 2.5zM33.8 412.3l2.5-.5v1zM33.8 402.1v13.4M46.6 411.8l2.5 .5-2.5 .5zM49.1 402.1v13.4M136.3 403h17.4M140 403l2.4-.5v1zM151.3 402.5l2.4 .5-2.4 .5zM159.1 409.7h11.1"/>
<path d="M162.8 409.7l2.4-.5v1zM162.8 407.3v5.6M167.8 409.2l2.4 .5-2.4 .5zM170.2 407.3v5.6M171.8 405.7h14.9M183.5 405.7l.5 2.5h-1zM183.5 405.7v4.5"/>
</g>
<g fill="#000" stroke="#000" stroke-width=".4">
<path d="M50.1 17.2l.5 2.5zM50.1 17.2l.5 2.5h-1zM93.5 17.2l.5 2.5zM93.5 17.2l.5 2.5h-1zM121.9 17.2l.5 2.5zM121.9 17.2l.5 2.5h-1zM170.6 17.2l.5 2.5zM170.6 17.2l.5 2.5h-1zM23.2 50.2l2.5-.5zM23.2 50.2l2.5-.5v1zM40.8 50.7l2.4-.5zM40.8 49.7l2.4 .5-2.4 .5z"/>
<path d="M49.6 47.5l.5 2.5zM49.6 47.5h1l-.5 2.5zM93 47.5l.5 2.5zM93 47.5h1l-.5 2.5zM121.4 47.5l.5 2.5zM121.4 47.5h1l-.5 2.5zM128.1 50.2l2.5-.5zM128.1 50.2l2.5-.5v1zM145.5 50.7l2.5-.5zM145.5 49.7l2.5 .5-2.5 .5zM23.2 74.2l2.5-.5zM23.2 74.2l2.5-.5v1z"/>
<path d="M43.2 60.6l2.5-.5zM43.2 60.6l2.5-.5v1zM43.2 60.5l2.5-.5zM43.2 60.5l2.5-.5v1zM64.8 61.1l2.4-.5zM64.8 60.1l2.4 .5-2.4 .5zM64.8 61l2.4-.5zM64.8 60l2.4 .5-2.4 .5zM104.1 60.6l2.5-.5zM104.1 60.6l2.5-.5v1zM104.1 60.5l2.5-.5zM104.1 60.5l2.5-.5v1z"/>
<path d="M125.5 61.1l2.6-.5zM125.5 60.1l2.6 .5-2.6 .5zM125.5 61l2.6-.5zM125.5 60l2.6 .5-2.6 .5zM145.5 74.7l2.5-.5zM145.5 73.7l2.5 .5-2.5 .5zM155.9 71.5l.5 2.5zM155.9 71.5h1l-.5 2.5zM156.4 58l.5 2.5zM156.4 58l.5 2.5h-1zM158.6 91.6l.5 2.5zM158.6 91.6l.5 2.5h-1z"/>
<path d="M57.7 107.6l.5 2.5zM57.7 107.6l.5 2.5h-1zM85.7 107.6l.5 2.5zM85.7 107.6l.5 2.5h-1zM152.8 107.6l.5 2.5zM152.8 107.6l.5 2.5h-1zM158.1 105.1l.5 2.5zM158.1 105.1h1l-.5 2.5zM170.1 105.1l.5 2.5zM170.1 105.1h1l-.5 2.5zM39.2 139.6l2.5-.5zM39.2 139.6l2.5-.5v1z"/>
<path d="M57.2 137.1l.5 2.5zM57.2 137.1h1l-.5 2.5zM85.2 137.1l.5 2.5zM85.2 137.1h1l-.5 2.5zM85.7 139.8l2.4-.5zM85.7 139.8l2.4-.5v1zM99.2 126.4l-1.5 2.1zM99.2 126.4l.6 .7-2.1 1.4zM55.1 140.1l2.6-.5zM55.1 139.1l2.6 .5-2.6 .5zM57.2 144l.3 2.5zM57.2 144l.3 2.5-1-.1z"/>
<path d="M129.5 140.3l2.6-.5zM129.5 139.3l2.6 .5-2.6 .5zM39.2 167.4l2.5-.5zM39.2 167.4l2.5-.5v1.1zM55.1 168l2.6-.6zM55.1 166.9l2.6 .5-2.6 .6zM57.7 167.6l.5 2.5zM57.7 167.6l.5 2.5h-1zM61.3 165.2l1.8-1.9zM61.3 165.2l1.8-1.9 .5 .8zM107.4 164.6l2.5 .8zM107.9 163.7l2 1.7-2.5-.8z"/>
<path d="M113.7 167.6l.5 2.5zM113.7 167.6l.5 2.5h-1zM113.7 167.6l2.4-.4zM113.7 167.6l2.4-.4v.9zM129.5 168.1l2.6-.5zM129.5 167.2l2.6 .4-2.6 .5zM39.2 193.8l2.5-.5zM39.2 193.8l2.5-.5v1zM57.2 185.1l.5 2.5zM57.2 185.1h1l-.5 2.5zM113.2 185.1l.5 2.5zM113.2 185.1h1l-.5 2.5z"/>
<path d="M129.5 194.3l2.6-.5zM129.5 193.3l2.6 .5-2.6 .5zM152.3 185.1l.5 2.5zM152.3 185.1h1l-.5 2.5zM26.8 211.5l.5 2.5zM26.8 211.5l.5 2.5h-1zM71.1 209l.5 2.5zM71.1 209h1l-.5 2.5zM71.6 217.5l.5 2.5zM71.6 217.5l.5 2.5h-1zM146.1 208.2l.5 2.5zM146.1 208.2h1l-.5 2.5z"/>
<path d="M146.6 216.7l.5 2.5zM146.6 216.7l.5 2.5h-1zM158.1 216.7l.5 2.5zM158.1 216.7l.5 2.5h-1zM54.4 225l.5 2.5zM54.4 225l.5 2.5h-1.1zM123.4 238.8l2.6-.5zM123.4 238.8l2.6-.5v1zM157.6 221.7l.5 2.5zM157.6 221.7h1l-.5 2.5zM167.8 239.3l2.4-.5zM167.8 238.3l2.4 .5-2.4 .5z"/>
<path d="M129.5 250.2l2.5-.5zM129.5 250.2l2.5-.5v1zM161.7 250.7l2.6-.5zM161.7 249.7l2.6 .5-2.6 .5zM67.7 278.7l2.5-.5zM67.7 278.7l2.5-.5v1zM77.2 279.2l2.5-.5zM77.2 278.2l2.5 .5-2.5 .5zM78.9 276.5l.5 2.5zM78.9 276.5h1l-.5 2.5zM101.9 273l.5 2.5zM101.9 273l.5 2.5h-1z"/>
<path d="M118.6 272.2l.5 2.5zM118.6 272.2l.5 2.5h-1.1zM79.4 285l.5 2.5zM79.4 285l.5 2.5h-1zM88.5 285l.5 2.5zM88.5 285l.5 2.5h-1zM101.4 282.5l.5 2.5zM101.4 282.5h1l-.5 2.5zM118 281.7l.6 2.5zM118 281.7h1.1l-.5 2.5zM174.4 284.2l.5 2.5zM174.4 284.2l.5 2.5h-1z"/>
<path d="M67.7 338.6l2.5-.5zM67.7 338.6l2.5-.5v1.1zM77.2 339.2l2.5-.6zM77.2 338.1l2.5 .5-2.5 .6zM79.3 330.5l.5 2.5zM79.3 330.5h1l-.5 2.5zM88 330.5l.5 2.5zM88 330.5h1l-.5 2.5zM101.3 333l.5 2.5zM101.3 333l.5 2.5h-1zM118 332.2l.5 2.5zM118 332.2l.5 2.5h-1z"/>
<path d="M173.9 329.7l.5 2.5zM173.9 329.7h1l-.5 2.5zM79.8 339l.5 2.5zM79.8 339l.5 2.5h-1zM100.8 342.5l.5 2.5zM100.8 342.5h1l-.5 2.5zM117.5 341.7l.5 2.5zM117.5 341.7h1l-.5 2.5zM31.3 393l.5 2.5zM31.3 393l.5 2.5h-1zM53.8 390.5l.6 2.5zM53.8 390.5h1.1l-.5 2.5z"/>
<path d="M153.7 396.4l2.6-.5zM153.7 396.4l2.6-.5v1zM160.3 396.9l2.5-.5zM160.3 395.9l2.5 .5-2.5 .5zM183 397.2l.5 2.5zM183 397.2h1l-.5 2.5zM26.3 404l.5 2.5zM26.3 404h1l-.5 2.5zM30.8 404l.5 2.5zM30.8 404h1l-.5 2.5zM33.8 412.3l2.5-.5zM33.8 412.3l2.5-.5v1z"/>
<path d="M46.6 412.8l2.5-.5zM46.6 411.8l2.5 .5-2.5 .5zM140 403l2.4-.5zM140 403l2.4-.5v1zM151.3 403.5l2.4-.5zM151.3 402.5l2.4 .5-2.4 .5zM162.8 409.7l2.4-.5zM162.8 409.7l2.4-.5v1zM167.8 410.2l2.4-.5zM167.8 409.2l2.4 .5-2.4 .5zM183.5 405.7l.5 2.5zM183.5 405.7l.5 2.5h-1z"/>
</g>
<path d="M81.8 273.2l.9 .4-1.5 2.1zM88.3 266.4h-3l-4.1 9.3M80.5 341.9l1.2 2.3-.9 .2zM80.5 341.9l2.6 8.9h3" fill="none" stroke="#000" stroke-width=".4"/>
<path d="M81.8 273.2l-.6 2.5zM81.8 273.2l.9 .4-1.5 2.1zM80.5 341.9l1.2 2.3zM80.5 341.9l1.2 2.3-.9 .2z" fill="#000" stroke="#000" stroke-width=".4"/>
<g font-size="6.3">
<text x="417.2" y="410.6">C</text>
<text x="451.6" y="410.7">TrapHolder</text>
</g>
<g font-size="4.4">
<text x="343.7" y="364.4">zx</text>
<text x="388.1" y="363.7">2012/9/25</text>
</g>
<g font-size="4.2">
<text x="68.7" y="11.7">4</text>
<text x="208.4" y="11.7">3</text>
<text x="348.1" y="11.7">2</text>
<text x="487.8" y="11.7">1</text>
<text x="51.6" y="37.7" transform="rotate(-90 51.6 37.7)">4.10</text>
<text x="95" y="37.7" transform="rotate(-90 95 37.7)">4.10</text>
<text x="123.4" y="37.7" transform="rotate(-90 123.4 37.7)">4.10</text>
<text x="29.2" y="51.8">2.50</text>
<text x="134" y="51.8">2.50</text>
<text x="15.1" y="55.5">D</text>
<text x="540.9" y="55.5">D</text>
<text x="51.2" y="62.1">3.00</text>
<text x="112" y="62.1">3.00</text>
<text x="172.1" y="67.6" transform="rotate(-90 172.1 67.6)">11.30</text>
<text x="80.5" y="75.8">15.60</text>
<text x="157.9" y="86.6" transform="rotate(-90 157.9 86.6)">2.00</text>
<text x="160.1" y="120.1" transform="rotate(-90 160.1 120.1)">2.00</text>
<text x="59.2" y="127.6" transform="rotate(-90 59.2 127.6)">4.00</text>
<text x="87.2" y="127.6" transform="rotate(-90 87.2 127.6)">4.00</text>
<text x="44.4" y="141.1">2.30</text>
<text x="104.8" y="141.4">5.80</text>
<text x="154.3" y="149.9" transform="rotate(-90 154.3 149.9)">10.00</text>
<text x="15.2" y="163.4">C</text>
<text x="541" y="163.4">C</text>
<text x="44.4" y="169">2.30</text>
<text x="118.8" y="169.2">2.30</text>
<text x="59.2" y="181.5" transform="rotate(-90 59.2 181.5)">2.50</text>
<text x="115.2" y="181.7" transform="rotate(-90 115.2 181.7)">2.50</text>
<text x="80.5" y="195.3">11.60</text>
<text x="148.1" y="203.8" transform="rotate(-90 148.1 203.8)">2.00</text>
<text x="70.6" y="206.8">2.00</text>
<text x="159.6" y="236.8" transform="rotate(-90 159.6 236.8)">2.50</text>
<text x="140.7" y="240.3">15.60</text>
<text x="141.7" y="251.7">11.60</text>
<text x="55.9" y="259.8" transform="rotate(-90 55.9 259.8)">56.00</text>
<text x="89.2" y="268">M2x0.4 - 6H</text>
<text x="15.3" y="271.4">B</text>
<text x="81" y="272" transform="rotate(-90 81 272)">2.00</text>
<text x="541.1" y="271.4">B</text>
<text x="55.2" y="280.2">4.00</text>
<text x="103.4" y="297.6" transform="rotate(-90 103.4 297.6)">4.00</text>
<text x="120.1" y="296.8" transform="rotate(-90 120.1 296.8)">4.00</text>
<text x="90" y="314.2" transform="rotate(-90 90 314.2)">16.00</text>
<text x="175.9" y="315.8" transform="rotate(-90 175.9 315.8)">16.00</text>
<text x="28.3" y="323.6" transform="rotate(-90 28.3 323.6)">65.00</text>
<text x="81.3" y="326.1" transform="rotate(-90 81.3 326.1)">2.00</text>
<text x="102.8" y="328.5" transform="rotate(-90 102.8 328.5)">4.00</text>
<text x="55.2" y="340.2">4.00</text>
<text x="119.5" y="356.8" transform="rotate(-90 119.5 356.8)">4.00</text>
<text x="15.2" y="379.3">A</text>
<text x="541" y="379.3">A</text>
<text x="34.5" y="391.3">4.50</text>
<text x="141.2" y="397.9">3.00</text>
<text x="127.4" y="404.6">4.</text>
<text x="130.9" y="404.6">60</text>
<text x="21.3" y="413.8">5.10</text>
<text x="150.2" y="411.2">2.50</text>
<text x="178.2" y="414.1">2.00</text>
<text x="501.3" y="418.3">1</text>
<text x="511.8" y="418.3">1</text>
<text x="68.7" y="423.2">4</text>
<text x="208.4" y="423.2">3</text>
<text x="348.1" y="423.2">2</text>
<text x="487.8" y="423.2">1</text>
</g>
<g font-size="4">
<text x="107.4" y="124.5">⌀4.10</text>
<text x="41" y="155.1">⌀1.10</text>
<text x="69.7" y="163.5">⌀1.10</text>
<text x="89" y="163.7">⌀1.10</text>
<text x="86.9" y="352.3">⌀2.00 ↧ 6.50</text>
</g>
<g font-size="3.5">
<text x="343.7" y="358.9">DRAWN</text>
<text x="343.7" y="368.5">CHECKED</text>
<text x="413.5" y="374.6">TITLE</text>
<text x="343.7" y="378">QA</text>
<text x="343.7" y="387.5">MFG</text>
<text x="343.7" y="397.1">APPROVED</text>
<text x="415.5" y="403.4">SIZE</text>
<text x="451.6" y="403.4">DWG NO</text>
<text x="530.3" y="403.4">REV</text>
<text x="413.5" y="416.1">SCALE</text>
<text x="489.7" y="418.3">SHEET</text>
<text x="506.2" y="418.3">OF</text>
</g>
</svg>
